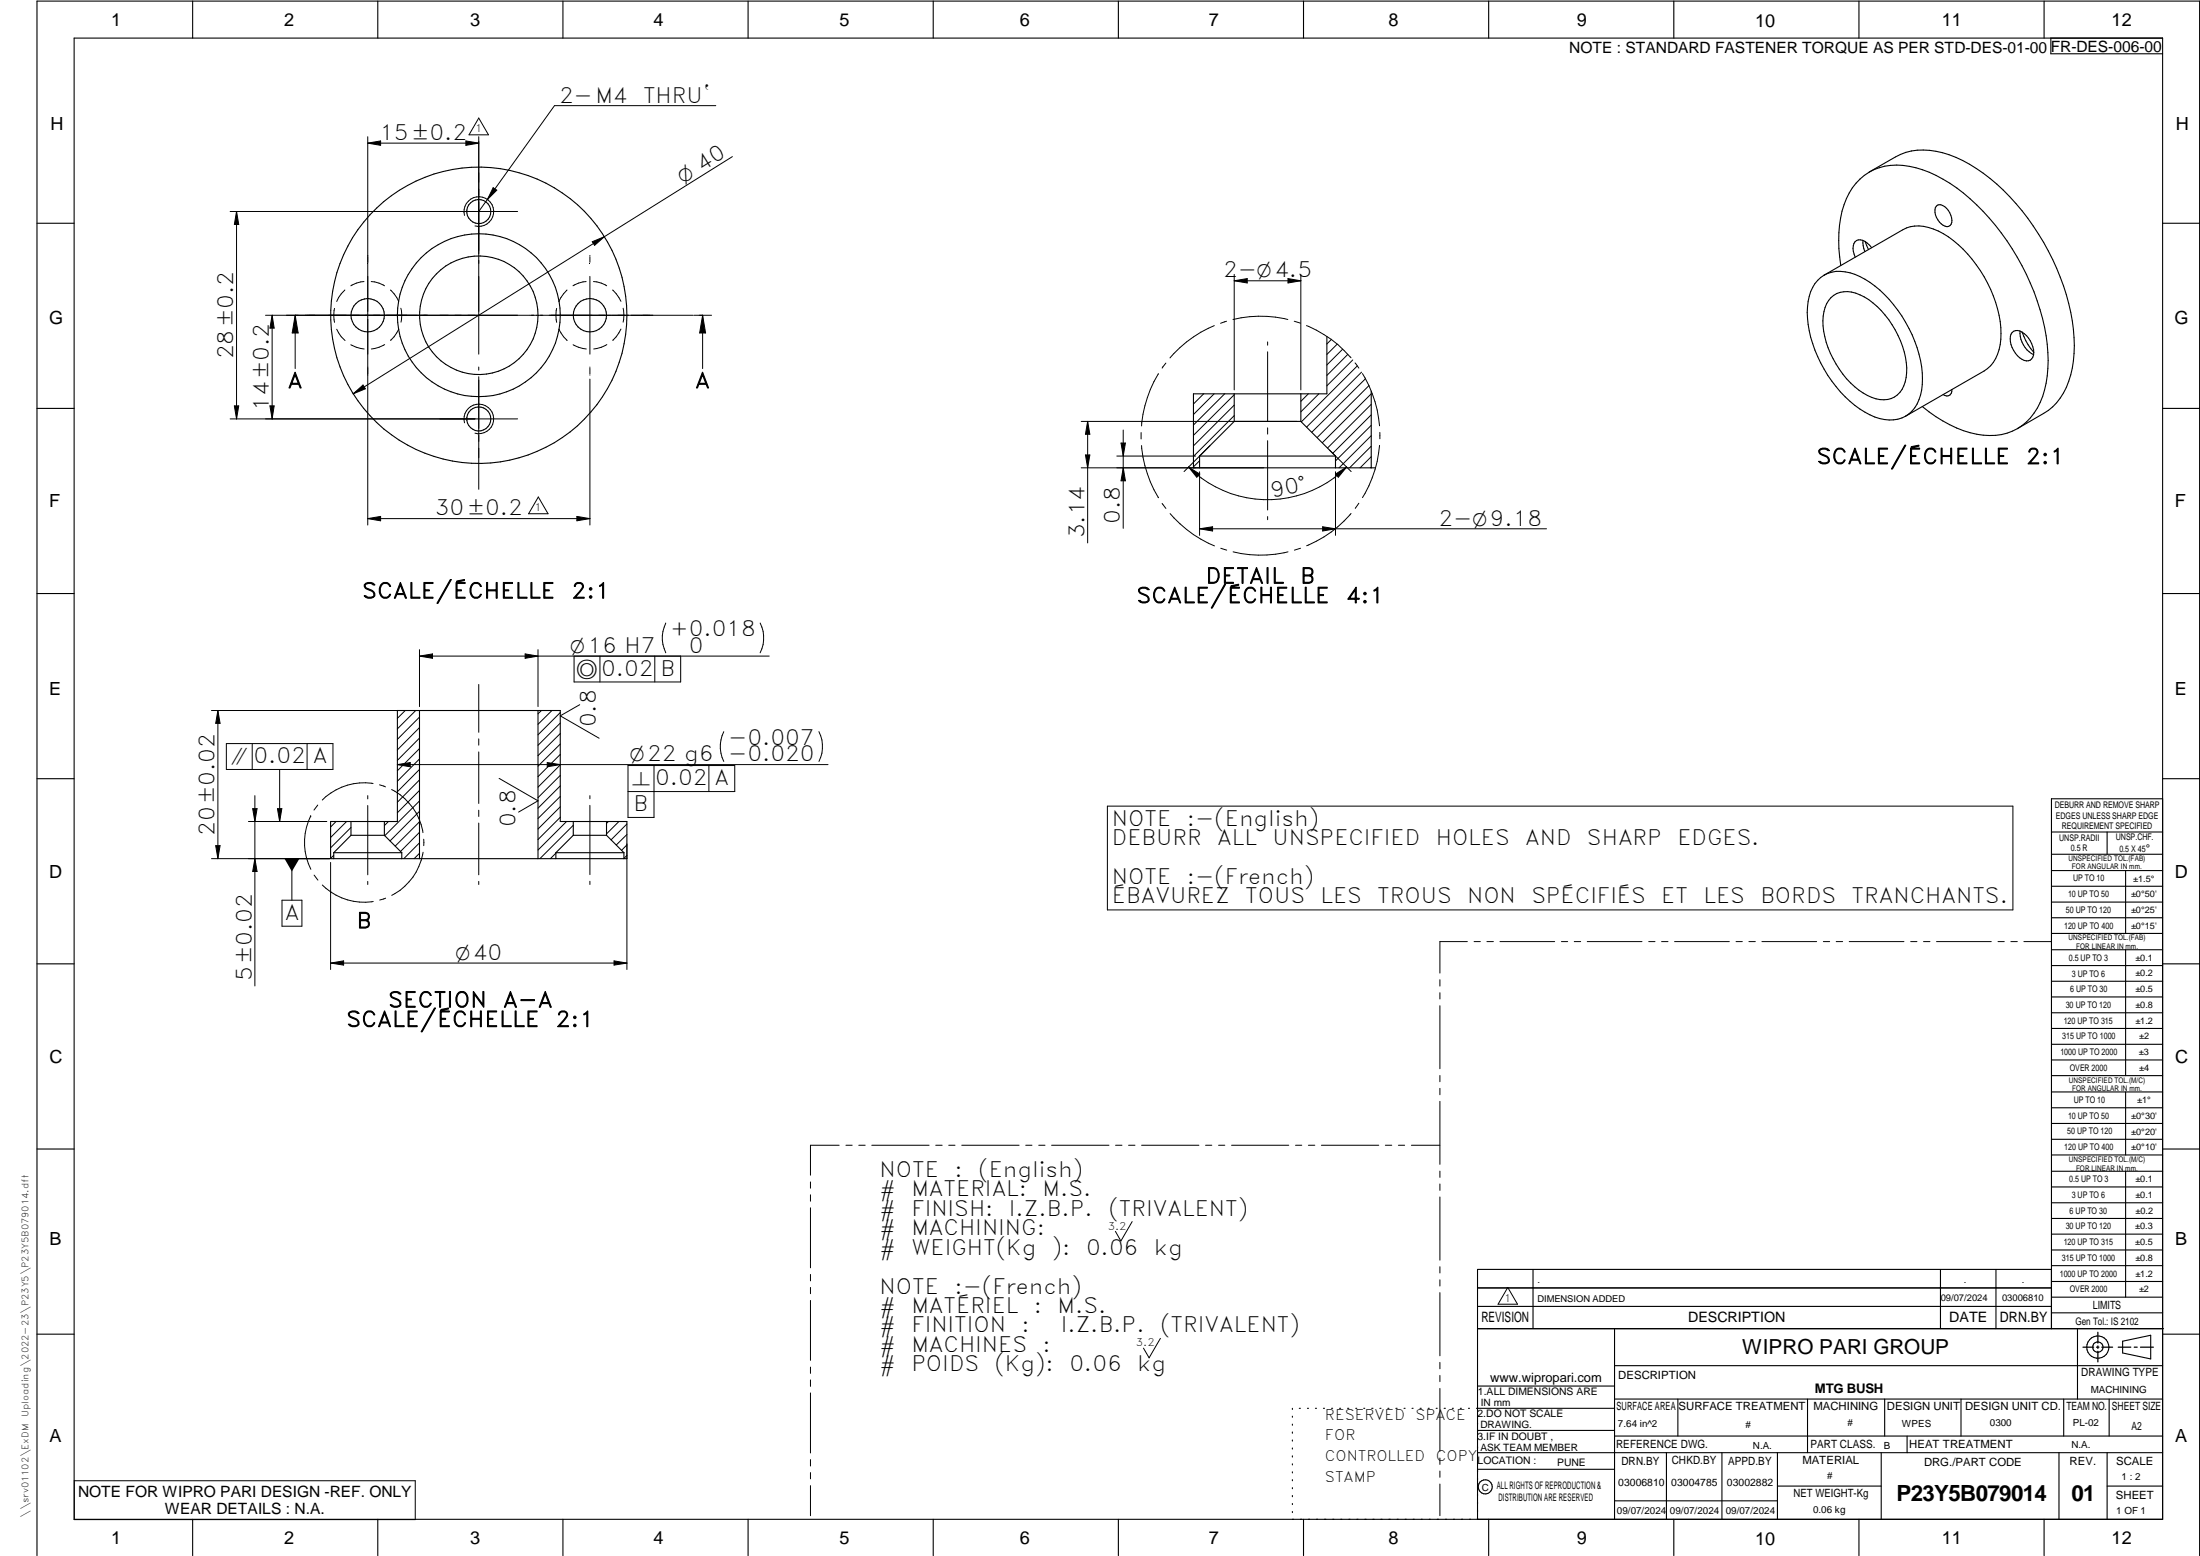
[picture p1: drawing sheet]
<svg xmlns="http://www.w3.org/2000/svg" width="594mm" height="420mm" viewBox="0 0 594 420" stroke-linecap="round" stroke-linejoin="round" font-family="sans-serif">
<g fill="none" stroke="#000" stroke-width=".3">
<path d="M20 10.3h564v400h-564zM52 .3v10M102 .3v10M152 .3v10M202 .3v10M252 .3v10M302 .3v10M352 .3v10M402 .3v10M452 .3v10M502 .3v10M552 .3v10"/>
<path d="M553.8 10.3v4.2h30.2M504.8 46.4l7-4a18.2 18.2 0 0 1 16.4 .1 54.3 54.3 0 0 1 23.7 22.9 56.4 56.4 0 0 1 8.2 30.1 19.8 19.8 0 0 1-7 15.3l-8.3 4.9M523.1 55.4a2.91 2.91 0 0 1 3.4 2 2.98 2.98 0 0 1 .1 3.5 2.21 2.21 0 0 1-2.9-1 3.9 3.9 0 0 1-.8-4.2zM10 60.3h10M492.6 74.3l21.2-12.2a10.1 10.1 0 0 1 9.6 .3 33.9 33.9 0 0 1 16 21 17.8 17.8 0 0 1-1.1 14.5l-.8 .9-1.7 1.4-21.2 12.2M492.6 74.3a10.2 10.2 0 0 0-4.5 8.5 33.3 33.3 0 0 0 10.2 24.3 19.7 19.7 0 0 0 11.9 6.3 8.2 8.2 0 0 0 4.4-1M492.6 74.3a10.3 10.3 0 0 1 9.6 .4 32.5 32.5 0 0 1 14.9 17.5 22.6 22.6 0 0 1 1.1 15.7 8.4 8.4 0 0 1-3.6 4.5M497.1 71.7a31 31 0 0 1 2.3-19.6 14.4 14.4 0 0 1 16.2-7.2 38.2 38.2 0 0 1 19.9 12.2 65 65 0 0 1 17.3 35.9 27.2 27.2 0 0 1-3.5 18.5 13.8 13.8 0 0 1-4.5 4.2M503.1 64.9v1.4l.5 1.6M503.6 65.2a1.98 1.98 0 0 0-2.3-.3 1.98 1.98 0 0 0-.9 2.2l.6 2.3M503.6 65.2l1 2.2M503.6 65.2l1.8 1.7"/>
<path d="M584 60.3h10M358.3 90.8v15.5h-36v20h49.1M494.4 80.3a6.8 6.8 0 0 1 7.9-.7 23.1 23.1 0 0 1 10.9 12.4 17 17 0 0 1 .9 12.2 6.1 6.1 0 0 1-8.6 3.1 23.1 23.1 0 0 1-11.9-13.4 15.8 15.8 0 0 1-.3-11.9zM543.3 89.8a2.28 2.28 0 0 1 3.3 .3 6.4 6.4 0 0 1 2.3 6.3 1.88 1.88 0 0 1-2.9 .6 6.4 6.4 0 0 1-3-6.7zM545.5 89.4v.7a6.7 6.7 0 0 0 1.4 3.8M546.1 89.7l.4 1.1a14.7 14.7 0 0 0 2.7 4.3M546.9 93.9l1.1 1.1 1.1 .8M10 110.3h10M333.3 113.8l-9.4 9.3M333.3 113.8h18M333.3 106.3v7.5M351.3 113.8l9.3 9.3"/>
<path d="M351.3 106.3v7.5M370.3 105.6v20.7M519.1 109.8a30.1 30.1 0 0 0 18.1 7.8 14.2 14.2 0 0 0 7.6-1.9M527.1 105.2a1.43 1.43 0 0 1-.7 1.5 1.43 1.43 0 0 1-1.7-.1M584 110.3h10M323.9 123.1v3.2M323.9 123.1h36.7M360.6 123.1v3.2M10 160.3h10M584 160.3h10M107.3 191.9h44v29.9h18v10.1h-80v-10.1h18zM113.3 191.9v40"/>
<path d="M145.3 191.9v40M10 210.3h10M584 215.7h-30v143.1M584 210.3h10M90.1 230.3h18.4M90.1 230.3v1.6M94.8 225.6h9M94.8 221.8v3.8M94.8 225.6l-4.7 4.7M103.8 221.8v3.8M103.8 225.6l4.7 4.7M108.5 230.3v1.6"/>
<path d="M150.1 230.3v1.6M150.1 230.3h18.4M154.8 225.6l-4.7 4.7M154.8 221.8v3.8M154.8 225.6h9M163.8 225.6l4.7 4.7M163.8 221.8v3.8M168.5 230.3v1.6M554 224.7h30M554 230.7h30M554 235.1h30M554 239.3h30"/>
<path d="M569 224.7v6M574 235.1v17M554 243.6h30M554 247.8h30M554 252.1h30M554 256.5h30M574 256.5v33.9M10 260.3h10M554 260.7h30M554 265h30M554 269.2h30M554 273.5h30"/>
<path d="M554 277.7h30M584 260.3h10M554 282h30M554 286.2h30M554 290.4h30M554 294.9h30M554 299.1h30M574 294.9v17M10 310.3h10M554 303.4h30M554 307.6h30M554 311.9h30"/>
<path d="M554 316.3h30M574 316.3v34M584 310.3h10M554 320.5h30M554 324.8h30M554 329h30M554 333.2h30M554 337.5h30M399 358.8h185.2M399 352.8h155M399 347.8h155M414 342.8v16"/>
<path d="M436 358.8v51.5M524 342.8v16M539 342.8v16M554 341.8h30M554 346h30M554 350.3h30M554 354.5h30M554 342.8h-155v67.5M561 358.8v19M10 360.3h10M399 374.3h37M436 377.8h148"/>
<path d="M453.1 377.8v10M488.1 377.8v14.5M508.9 377.8v10M529.5 377.8v10M557.3 377.8v10M569.5 377.8v10M573.2 362.2l7.6-1.6v6.3l-7.6-1.6zM584 368.8h-148M584 360.3h10M349 380.3v.3M349 382.4v.3M349 384.6v.3"/>
<path d="M349 386.7v.3M349 388.8v.3M349 391v.3M349 393.1v.3M349 395.3v.3M349 397.4v.3M349 399.5v.3M350.9 380.3h.2M353.1 380.3h.2M355.2 380.3h.3M357.4 380.3h.3M359.6 380.3h.3"/>
<path d="M361.7 380.3h.3M363.9 380.3h.3M366.1 380.3h.3M368.3 380.3h.2M370.4 380.3h.3M372.6 380.3h.3M374.8 380.3h.3M376.9 380.3h.4M379.1 380.3h.3M381.3 380.3h.3M383.4 380.3h.4M385.6 380.3h.3"/>
<path d="M387.8 380.3h.3M390 380.3h.3M392.2 380.3h.3M394.3 380.3h.3M396.5 380.3h.3M398.7 380.3h37.3M399 396.7h37M399 392.3h185M399 386.2h37M436 387.8h148M450 392.3v18M465 392.3v18"/>
<path d="M480 392.3v18M508 392.3v18M515 387.8v4.5M556 392.3v18M569 392.3v18M52 410.3v9.7M102 410.3v9.7M152 410.3v9.7M202 410.3v9.7M252 410.3v9.7M302 410.3v9.7M349 401.7v.3"/>
<path d="M349 403.8v.4M349 406v.3M349 408.1v.3M352 410.3v9.7M402 410.3v9.7M436 405.3h44M452 410.3v9.7M480 401.3h28M502 410.3v9.7M552 410.3v9.7M569 401.3h15M10 420v-419.7h584v419.7"/>
<circle cx="129.3" cy="57.1" r="3.3"/>
<circle cx="99.3" cy="85.1" r="4.5"/>
<circle cx="129.3" cy="85.1" r="16"/>
<circle cx="129.3" cy="85.1" r="40"/>
<circle cx="129.3" cy="85.1" r="22"/>
<circle cx="159.3" cy="85.1" r="4.5"/>
<circle cx="129.3" cy="113.1" r="3.2"/>
<circle cx="566.5" cy="363.7" r="1.39"/>
<circle cx="566.5" cy="363.8" r="3"/>
<circle cx="401.1" cy="401.5" r="1.9"/>
</g>
<g fill="none" stroke="#000" stroke-width=".27">
<path d="M99.3 38.7h30M99.3 36.9v104.9M99.3 38.7l3.5-.6v1.1zM125.8 38.1l3.5 .6-3.5 .5zM129.3 36.9v58.7M129.3 31.9l2.6 4.5h-5.2zM193.3 28.5h-43.6l-20.4 28.6M63.9 57.1l.6 3.5h-1.2zM63.9 57.1v56M125.4 58.2a4 4 0 0 1 3.5-5.1 4 4 0 0 1 4.4 4.4 4 4 0 0 1-5 3.5M133.2 50.7l.9 .7-2.5 2.5zM139.8 57.1h-77.7"/>
<path d="M197.8 42.3l-102.4 64M93.1 78.3a8.3 8.3 0 0 0-2.2 3.1M98.3 76a7.5 7.5 0 0 0-3.6 1.2M100.2 76a7.5 7.5 0 0 1 3.6 1.2M105.4 78.3a8.6 8.6 0 0 1 2.2 3.1M153.1 78.3l-.9 1-1.3 2.1M158.3 76a7.5 7.5 0 0 0-3.6 1.2M159.3 74.6v21M159.3 69h.1M159.3 69.3v1.5M159.9 65.3l3.3-1.4-2.6 2.4zM160.3 76a7.1 7.1 0 0 1 3.5 1.2"/>
<path d="M165.4 78.3l1 1 1.3 2.1M333.3 75.8l3.5-.6v1.2zM333.3 74.1v31.2M333.3 75.8h18M347.8 75.2l3.5 .6-3.5 .6zM351.3 74.1v31.2M71.7 85.1h71.3M73.5 85.1v28M73.5 85.1l.5 3.5h-1.1zM79.7 85.1v14.4M79.7 85.1l.8 4.8h-1.6zM90.3 83.3a8.5 8.5 0 0 0 0 3.7"/>
<path d="M90.9 88.9a7.9 7.9 0 0 0 2.3 3M94.7 93.1l1.5 .7 2.1 .4M103.9 93a8.7 8.7 0 0 1-3.6 1.2M107.7 88.9a8.1 8.1 0 0 1-2.3 3M108.2 83.2a7.7 7.7 0 0 1 .1 3.8M129.3 99.1v.8M143.1 85.1h.1M143.3 85.1h43.8M150.3 83.3a8.5 8.5 0 0 0 0 3.7M150.9 88.9l1.3 2 1 1M154.8 93.1a8.4 8.4 0 0 0 3.5 1.1M159.3 99.1v.1"/>
<path d="M159.3 99.4v1.6M163.9 93a8.2 8.2 0 0 1-3.6 1.2M167.7 88.9l-1.3 2-.9 1M168.3 83.2a8.5 8.5 0 0 1 0 3.8M187.3 85.1h4.8M189.7 85.1l.8 4.8h-1.6zM189.7 85.1v14.4M314.8 98l-1 1.4M327.9 87.9a32.1 32.1 0 0 0-12 8.7M331.2 86.7l-1.6 .6M342.3 92.3v.9M342.3 95v18.7"/>
<path d="M347.8 86.3a31 31 0 0 0-14.9 0M349.5 86.7l1.6 .5M352.8 87.9a30.9 30.9 0 0 1 12 8.7M359.5 91.7l-1.2 1.2M361.1 92.9l-2.8 2.8M362.6 94.3l-4.3 4.3M364 95.7l-5.7 5.7M365.3 97.2l-7 7M365.9 98l1 1.4M366.5 98.8l-15.1 15.1M62.1 113.1h77.7M63.3 109.6h1.2l-.6 3.5z"/>
<path d="M72.9 109.6h1.1l-.5 3.5zM95.4 106.3l2.6-2.3 .7 1zM125.4 114.2a4 4 0 0 1 3.5-5.1 4 4 0 0 1 4.4 4.3 4 4 0 0 1-5 3.6M129.3 101.7v30.4M159.3 101.2v.1M159.3 102.4v39.4M292 113.8h58.3M293.7 113.8v32.8M293.7 113.8l.6 3.5h-1.2zM302.7 119.6h1.2l-.6 3.5zM303.3 116.1v26.6M308.1 116.8v1.7"/>
<path d="M312.8 100.9a31.8 31.8 0 0 0-4.5 14.1M325 106.3l-2.7 2.8M327.9 106.3l-5.6 5.6M330.7 106.3l-8.4 8.5M333.3 106.6l-11 11M333.3 109.4l-11 11M333.3 112.2l-11 11M342.3 115.5v1.7M342.3 119v18.7M353.3 106.3l-2 2.1M356.1 106.3l-4.8 4.9M367.7 100.5l-14.9 14.8"/>
<path d="M367.9 100.9a32.6 32.6 0 0 1 4.6 14.1M368.7 102.3l-14.5 14.4M369.6 104.1l-13.9 14.1M370.3 117.6l-8.7 8.7M370.3 106.3l-13.2 13.2M370.3 114.9l-9.7 9.6M370.3 109.2l-11.8 11.8M370.3 112l-10.4 10.4M372.6 116.8v1.7M145.4 134.2l2.6 4.5h-5.3zM155.8 139.4l3.5 .6-3.5 .6zM292 126.3h49.2"/>
<path d="M293.1 122.9h1.2l-.6 3.4zM301.6 123.1h21.3M303.3 126.3l.6 3.5h-1.2zM308.3 120.3a32.3 32.3 0 0 0 4.5 14.1M313.8 135.9l1 1.4M316 138.7a32.1 32.1 0 0 0 11.9 8.7M321 126.1l3 1.9-.8 .9zM321 126.1a30.2 30.2 0 0 0 42.6 0M323.9 124.4l-1.6 1.7M323.9 127.4v17.2M326.7 120.4l-7 6.9M342.3 139.5v.8"/>
<path d="M359 121.5l5.9 5.8M360.6 128l3-1.9-2.2 2.8zM360.6 127.4v17.2M364.8 138.6a30.6 30.6 0 0 1-12 8.8M366.9 135.9l-.9 1.3M370.3 123.3l-3 3M370.3 126.2l-.2 .1M370.3 120.5l-5.9 5.8M372.5 120.3a31.5 31.5 0 0 1-4.6 14.1M99.3 140l3.5-.6v1.2zM99.3 140h60M323.9 142.8h93.7"/>
<path d="M323.9 142.8l3.5-.6v1.2zM329.6 148l1.7 .5M347.8 149a31.1 31.1 0 0 1-14.8 0M351.2 148l-1.7 .5M357.2 142.2l3.4 .6-3.4 .6zM113.3 177.2l3.5-.6v1.2zM113.3 175.4v15.4M113.3 177.2h94.4M141.8 176.6l3.5 .6-3.5 .6zM145.3 175.4v15.4M155 177.2v6.9l28.8 .1v-7M162 177.2v7"/>
<path d="M176.8 177.2v7M179.8 168.2a9 9 0 0 0 0 8.1M205.3 168.2a9 9 0 0 1 0 8.1M57.1 191.9h55.2l-5 4.9M58.8 191.9l.6 3.4h-1.2zM58.8 191.9v40M109.4 191.9l-2.1 2.1M113.3 193.6l-6 6M113.3 196.5l-6 6M113.3 199.3l-6 6M129.3 184.8v12.9M129.3 199.5v1.7"/>
<path d="M146.2 191.9l-.9 .8M149 191.9l-3.7 3.7M151.3 198.1l-6 5.9M151.3 192.4l-6 6M151.3 195.2l-6 6.1M156.5 190.3l-5.2 3 10.5 6M195.4 197.6a9 9 0 0 0 0 8M221.1 197.6a9 9 0 0 1 0 8M61.1 200.8h28.8v7h-28.8zM68.1 200.8v7M68.2 218.4h1.2l-.6 3.4zM68.8 214.8v51.4"/>
<path d="M74.9 218.4h1.2l-.6 3.4zM75.5 207.8v14M82.9 200.8v7M85.8 217.4l-1 1.3M99.3 214.8v.9M99.3 217.5v18.7M100.7 211.6a15.9 15.9 0 0 0-13.7 4.4M102.5 211.9l1.6 .6M105.7 213.2a15.7 15.7 0 0 1 8.5 11.6M107.3 206.5h116.3M107.3 206.5l3.5-.6v1.2zM113.3 219.1l-8 8"/>
<path d="M113.3 216.3l-9.4 9.4M113.3 202.1l-6 6M113.3 204.9l-6 6M113.3 207.8l-6 6M113.3 210.6l-6 6M113.3 213.4l-6 6.1M129.3 203v14M129.3 218.8v1.7M134.8 210.2l10.5 6-5.3 3.1M147.8 205.9l3.5 .6-3.5 .6zM151.3 200.9l-6 6M151.3 203.7l-6 6"/>
<path d="M151.3 206.5l-6 6.1M151.3 209.4l-6 6M151.3 212.2l-6 6M151.3 215.1l-6 5.9M151.3 217.8l-6 6.1M159.3 214.8v.9M159.3 217.5v18.7M176.6 206.7v14h-7v-14h28.8v7h-28.8M191.4 206.7v7M299 217.7h244.6v28h-244.6zM57.1 231.9h32M58.2 228.3h1.2l-.6 3.6z"/>
<path d="M67.1 221.8h21.2M68.8 231.9l.6 3.4h-1.2zM78.8 231.9v11.2M83.9 220.3a16.2 16.2 0 0 0 0 14.4M83.9 220.3h.1M84.8 236.3l1 1.4M87 239a15.9 15.9 0 0 0 13.8 4.4M89.3 232.9v28.9M90.1 231l-.8 .8M90.8 221.8l-1.5 1.5M93.6 221.8l-4.3 4.3M94.8 223.4l-5.5 5.5"/>
<path d="M99.3 238v.8M104.9 221.8l-1.1 1.1M113.3 227.6l-4.3 4.3M113.3 224.7l-5.1 5.2M113.3 230.4l-1.5 1.5M113.3 221.9l-6.6 6.6M114.3 230.1a15.8 15.8 0 0 1-8.5 11.7M114.4 226.6v1.7M129.3 222.3v13.9M129.3 238v.8M150.1 230.4l-1.5 1.5M151.3 220.7l-6 6"/>
<path d="M153 221.8l-7.7 7.7M154.8 222.8l-9 9.1M159.3 238v.8M164.3 221.8l-.5 .5M167.1 221.8l-3.3 3.4M169.3 231l-.8 .8M169.3 228.1l-1.5 1.5M169.3 225.3l-2.9 2.9M169.3 227.9v33.9M169.3 222.5l-4.3 4.3M76.2 243.1h5.3v7h-5.3zM104.1 242.5l-1.6 .5"/>
<path d="M165.8 259.5l3.5 .6-3.5 .5zM396.2 254.3h-7.4v8.5M398.1 254.3h1.6M401.5 254.3h1.8M405 254.3h14.8M421.6 254.3h1.7M425.1 254.3h1.7M428.6 254.3h14.8M445.2 254.3h1.7M448.7 254.3h1.7M452.2 254.3h14.8M468.8 254.3h1.7"/>
<path d="M472.3 254.3h1.7M475.8 254.3h14.8M492.4 254.3h1.7M495.8 254.3h1.8M499.4 254.3h14.7M516 254.3h1.6M519.4 254.3h1.8M522.9 254.3h14.8M539.5 254.3h1.7M543 254.3h1.7M546.5 254.3h7.4M89.3 260.1l3.5-.6v1.1z"/>
<path d="M89.3 260.1h80M388.8 264.5v1.8M388.8 268.1v1.6M388.8 271.6v17M388.8 290.4v1.7M388.8 293.9v1.7M388.8 297.4v17M218.9 319.2v1.6M226.6 309.2h-7.7v8.1M228.4 309.2h1.7M231.9 309.2h1.7M235.4 309.2h15.5"/>
<path d="M252.7 309.2h1.7M256.2 309.2h1.7M259.7 309.2h15.5M277 309.2h1.7M280.5 309.2h1.7M284 309.2h15.5M301.2 309.2h1.8M304.8 309.2h1.7M308.3 309.2h15.5M325.5 309.2h1.7M329.1 309.2h1.6M332.6 309.2h15.4"/>
<path d="M349.8 309.2h1.7M353.3 309.2h1.7M356.8 309.2h15.5M374.1 309.2h1.7M377.6 309.2h1.7M381.1 309.2h7.7M388.8 316.2v1.7M388.8 319.7v1.7M218.9 322.6v1.8M218.9 326.1v16.2M305.7 329.9l-3 5.2-1.5-2.6M388.8 323.2v17.1"/>
<path d="M218.9 344.1v1.8M218.9 347.6v1.7M218.9 351.2v16.1M388.8 342.1v1.6M388.8 345.6v1.7M388.8 349v17.1M407.2 347.6l2.6 4.6h-5.3zM218.9 369.1v1.7M218.9 372.6v1.8M218.9 376.1v16.2M313.3 361.4l-3 5.2-1.5-2.6M388.8 367.9v1.7"/>
<path d="M388.8 371.4v1.7M388.8 374.9v17M20.1 399.8h92v10.5h-92zM218.9 394.1v1.8M218.9 397.6v1.7M388.8 393.7v1.7M388.8 397.2v1.7M218.9 401.2v8.1M388.8 400.7v8.6"/>
</g>
<path d="M566.5 359.7v3M562.5 363.8h2.9M566.1 363.8h.7M566.5 363.4v.7M566.5 364.9v2.8M567.6 363.8h2.9M572 363.8h3.4M576.3 363.8h.8M578 363.8h3.5" fill="none" stroke="#000" stroke-width=".34"/>
<g fill="#000">
<path d="M99.3 38.7l3.5-.6v1.1zM125.8 38.1l3.5 .6-3.5 .5zM133.2 50.7l.9 .7-2.5 2.5zM63.9 57.1l.6 3.5h-1.2zM159.9 65.3l3.3-1.4-2.6 2.4zM333.3 75.8l3.5-.6v1.2zM347.8 75.2l3.5 .6-3.5 .6zM73.5 85.1l.5 3.5h-1.1zM79.7 85.1l.8 4.8h-1.6zM189.7 85.1l.8 4.8h-1.6zM63.3 109.6h1.2l-.6 3.5zM72.9 109.6h1.1l-.5 3.5z"/>
<path d="M95.4 106.3l2.6-2.3 .7 1zM293.7 113.8l.6 3.5h-1.2zM302.7 119.6h1.2l-.6 3.5zM293.1 122.9h1.2l-.6 3.4zM303.3 126.3l.6 3.5h-1.2zM321 126.1l3 1.9-.8 .9zM360.6 128l3-1.9-2.2 2.8zM99.3 140l3.5-.6v1.2zM155.8 139.4l3.5 .6-3.5 .6zM323.9 142.8l3.5-.6v1.2zM357.2 142.2l3.4 .6-3.4 .6zM113.3 177.2l3.5-.6v1.2z"/>
<path d="M141.8 176.6l3.5 .6-3.5 .6zM58.8 191.9l.6 3.4h-1.2zM68.2 218.4h1.2l-.6 3.4zM74.9 218.4h1.2l-.6 3.4zM107.3 206.5l3.5-.6v1.2zM147.8 205.9l3.5 .6-3.5 .6zM58.2 228.3h1.2l-.6 3.6zM68.8 231.9l.6 3.4h-1.2zM76.8 231.9h4l-2 3.4zM89.3 260.1l3.5-.6v1.1zM165.8 259.5l3.5 .6-3.5 .5z"/>
</g>
<g font-size="6">
<text x="512.1" y="405.2">P23Y5B079014</text>
<text x="559.4" y="405.2">01</text>
</g>
<g font-size="5.7">
<text x="151" y="27.7">2-M4</text>
<text x="173.6" y="27.7">THRU`</text>
<text x="102.4" y="37.8">15±0.2</text>
<text x="330.3" y="74.9">2-O4.5</text>
<text x="63" y="97" transform="rotate(-90 63 97)">28±0.2</text>
<text x="77.7" y="104.8">A</text>
<text x="187.7" y="104.8">A</text>
<text x="72.6" y="111" transform="rotate(-90 72.6 111)">14±0.2</text>
<text x="490.6" y="125.3">SCALE/ÉCHELLE</text>
<text x="547.1" y="125.3">2:1</text>
<text x="343.5" y="134.5" transform="rotate(-12 343.5 134.5)">90°</text>
<text x="117.4" y="139.1">30±0.2</text>
<text x="302.4" y="141.4" transform="rotate(-90 302.4 141.4)">0.8</text>
<text x="388.4" y="141.9">2-O9.18</text>
<text x="292.8" y="145.4" transform="rotate(-90 292.8 145.4)">3.14</text>
<text x="97.8" y="161.5">SCALE/ÉCHELLE</text>
<text x="154.3" y="161.5">2:1</text>
<text x="325.6" y="157.5">DETAIL</text>
<text x="351.1" y="157.5">B</text>
<text x="306.9" y="162.8">SCALE/ÉCHELLE</text>
<text x="363.4" y="162.8">4:1</text>
<text x="181" y="171.7">+0.018</text>
<text x="186" y="176.3">0</text>
<text x="162.3" y="182.4">0.02 B</text>
<text x="160.9" y="196.3" transform="rotate(-90 160.9 196.3)">0.8</text>
<text x="196.7" y="201">-0.007</text>
<text x="68.4" y="206">0.02 A</text>
<text x="196.7" y="205.6">-0.020</text>
<text x="176.9" y="212">0.02 A</text>
<text x="171.1" y="219">B</text>
<text x="57.9" y="225.7" transform="rotate(-90 57.9 225.7)">20±0.02</text>
<text x="139.2" y="223.4" transform="rotate(-90 139.2 223.4)">0.8</text>
<text x="300.3" y="222.9">NOTE</text>
<text x="320.4" y="222.9">:-(English)</text>
<text x="300.3" y="228.2">DEBURR</text>
<text x="328.7" y="228.2">ALL</text>
<text x="343.6" y="228.2">UNSPECIFIED</text>
<text x="387.7" y="228.2">HOLES</text>
<text x="411.9" y="228.2">AND</text>
<text x="428.5" y="228.2">SHARP</text>
<text x="452.9" y="228.2">EDGES.</text>
<text x="300.3" y="238.7">NOTE</text>
<text x="320.4" y="238.7">:-(French)</text>
<text x="300.3" y="243.9">ÉBAVUREZ</text>
<text x="336.3" y="243.9">TOUS</text>
<text x="356.6" y="243.9">LES</text>
<text x="371.9" y="243.9">TROUS</text>
<text x="396.2" y="243.9">NON</text>
<text x="413.5" y="243.9">SPÉCIFIÉS</text>
<text x="448.6" y="243.9">ET</text>
<text x="460" y="243.9">LES</text>
<text x="475.4" y="243.9">BORDS</text>
<text x="500" y="243.9">TRANCHANTS.</text>
<text x="76.9" y="248.3">A</text>
<text x="96.3" y="250.6">B</text>
<text x="68" y="265" transform="rotate(-90 68 265)">5±0.02</text>
<text x="104.8" y="272">SECTION</text>
<text x="135.8" y="272">A-A</text>
<text x="93.5" y="277.2">SCALE/ÉCHELLE</text>
<text x="150" y="277.2">2:1</text>
<text x="237.5" y="317.8">NOTE</text>
<text x="257.7" y="317.8">:</text>
<text x="264.1" y="317.8">(English)</text>
<text x="237.5" y="323">#</text>
<text x="246.1" y="323">MATERIAL:</text>
<text x="281.5" y="323">M.S.</text>
<text x="237.5" y="328.3">#</text>
<text x="246.1" y="328.3">FINISH:</text>
<text x="272.4" y="328.3">I.Z.B.P.</text>
<text x="299.3" y="328.3">(TRIVALENT)</text>
<text x="237.5" y="333.5">#</text>
<text x="246.1" y="333.5">MACHINING:</text>
<text x="237.5" y="338.8">#</text>
<text x="246.1" y="338.8">WEIGHT(Kg</text>
<text x="284" y="338.8">):</text>
<text x="293.3" y="338.8">0.06</text>
<text x="311.6" y="338.8">kg</text>
<text x="237.5" y="349.3">NOTE</text>
<text x="257.7" y="349.3">:-(French)</text>
<text x="237.5" y="354.5">#</text>
<text x="237.5" y="359.8">#</text>
<text x="246.1" y="359.8">FINITION</text>
<text x="246.1" y="354.5">MATÉRIEL</text>
<text x="275.8" y="359.8">:</text>
<text x="279.2" y="354.5">:</text>
<text x="285.6" y="354.5">M.S.</text>
<text x="286.4" y="359.8">I.Z.B.P.</text>
<text x="313.3" y="359.8">(TRIVALENT)</text>
<text x="237.5" y="365">#</text>
<text x="246.1" y="365">MACHINES</text>
<text x="281.5" y="365">:</text>
<text x="237.5" y="370.3">#</text>
<text x="246.1" y="370.3">POIDS</text>
<text x="268.5" y="370.3">(Kg):</text>
<text x="288.8" y="370.3">0.06</text>
<text x="307.1" y="370.3">kg</text>
</g>
<text font-size="5.6" x="470.5" y="365.5">WIPRO PARI GROUP</text>
<g font-size="5.4">
<text x="184.4" y="49.6" transform="rotate(-32 184.4 49.6)">O 40</text>
<text x="154" y="176.3">O16 H7</text>
<text x="155.7" y="182.4">a</text>
<text x="62.4" y="206">i</text>
<text x="170" y="205.6">O22 g6</text>
<text x="170.7" y="212">n</text>
<text x="123" y="259.2">O40</text>
</g>
<g font-size="4.9">
<text x="30" y="6.9">1</text>
<text x="76.7" y="6.9">2</text>
<text x="127" y="6.9">3</text>
<text x="176.5" y="6.9">4</text>
<text x="226.7" y="6.9">5</text>
<text x="275.4" y="6.9">6</text>
<text x="326.4" y="6.9">7</text>
<text x="375" y="6.9">8</text>
<text x="425.8" y="6.9">9</text>
<text x="473.9" y="7.3">10</text>
<text x="524.3" y="6.9">11</text>
<text x="570.2" y="6.9">12</text>
<text x="13.6" y="35.1">H</text>
<text x="587.6" y="35.1">H</text>
<text x="13.2" y="87.5">G</text>
<text x="587.2" y="87.5">G</text>
<text x="13.2" y="137">F</text>
<text x="587.2" y="137">F</text>
<text x="13.2" y="187.6">E</text>
<text x="587.2" y="187.6">E</text>
<text x="13.2" y="237">D</text>
<text x="587.2" y="237">D</text>
<text x="13.4" y="287.1">C</text>
<text x="587.4" y="287.1">C</text>
<text x="13.4" y="336.2">B</text>
<text x="587.4" y="336.2">B</text>
<text x="13.4" y="389.3">A</text>
<text x="587.4" y="389.3">A</text>
<text x="30" y="416.9">1</text>
<text x="76.7" y="416.9">2</text>
<text x="127" y="416.9">3</text>
<text x="176.5" y="416.9">4</text>
<text x="226.7" y="416.9">5</text>
<text x="275.4" y="416.9">6</text>
<text x="326.4" y="416.9">7</text>
<text x="375" y="416.9">8</text>
<text x="425.8" y="416.9">9</text>
<text x="473.9" y="417.3">10</text>
<text x="524.3" y="416.9">11</text>
<text x="570.2" y="416.9">12</text>
</g>
<g font-size="4.2">
<text x="423.7" y="14.3">NOTE : STANDARD FASTENER TORQUE AS PER STD-DES-01-00</text>
<text x="553.8" y="14">FR-DES-006-00</text>
<text x="21.1" y="404.3">NOTE FOR WIPRO PARI DESIGN -REF. ONLY</text>
<text x="44.5" y="408.8">WEAR DETAILS : N.A.</text>
</g>
<g font-size="3.9">
<text x="400" y="357.1">REVISION</text>
<text x="455.9" y="357.1">DESCRIPTION</text>
<text x="526.4" y="357.1">DATE</text>
<text x="540" y="357.1">DRN.BY</text>
<text x="357.8" y="383.3">RESERVED</text>
<text x="382.3" y="383.3">SPACE</text>
<text x="357.8" y="388.9">FOR</text>
<text x="357.8" y="394.5">CONTROLLED</text>
<text x="387.8" y="394.5">COPY</text>
<text x="357.8" y="400">STAMP</text>
</g>
<text font-size="3.6" x="490" y="376.1">MTG BUSH</text>
<text font-size="3.5" x="402.4" y="373.3">www.wipropari.com</text>
<g font-size="3.1">
<text x="565.1" y="353.5">LIMITS</text>
<text x="562" y="371.7">DRAWING TYPE</text>
<text x="437" y="372.3">DESCRIPTION</text>
<text x="436.5" y="380.8">SURFACE AREA</text>
<text x="453.3" y="380.8">SURFACE TREATMENT</text>
<text x="489.7" y="380.8">MACHINING</text>
<text x="509.5" y="380.8">DESIGN UNIT</text>
<text x="530.6" y="380.8">DESIGN UNIT CD.</text>
<text x="558" y="380.6">TEAM NO.</text>
<text x="570.3" y="380.7">SHEET SIZE</text>
<text x="575.6" y="386.1">A2</text>
<text x="436.4" y="391.1">REFERENCE DWG.</text>
<text x="437.8" y="395.5">DRN.BY</text>
<text x="451.4" y="395.4">CHKD.BY</text>
<text x="466.6" y="395.5">APPD.BY</text>
<text x="486.7" y="395.4">MATERIAL</text>
<text x="488.9" y="390.9">PART CLASS.</text>
<text x="515.6" y="390.9">HEAT TREATMENT</text>
<text x="519.6" y="395.9">DRG./PART CODE</text>
<text x="558.9" y="395.5">REV.</text>
<text x="571.4" y="395.6">SCALE</text>
<text x="484.3" y="404.2">NET WEIGHT-Kg</text>
<text x="571.4" y="404.7">SHEET</text>
</g>
<text font-size="3" x="579.5" y="230.1">°</text>
<g font-size="2.8">
<text x="128.3" y="35.8">1</text>
<text x="144.3" y="138.1">1</text>
<text x="299.1" y="332.1">3.2</text>
<text x="406.2" y="351.5">1</text>
<text x="560.4" y="357.7">Gen Tol.: IS 2102</text>
<text x="306.7" y="363.6">3.2</text>
<text x="399.1" y="376.6">1.ALL DIMENSIONS ARE</text>
<text x="399" y="382.7">2.DO NOT SCALE</text>
<text x="399" y="388.7">3.IF IN DOUBT ,</text>
<text x="399" y="395.4">LOCATION :</text>
<text x="420.5" y="396">PUNE</text>
<text x="404.2" y="402">ALL RIGHTS OF REPRODUCTION &amp;</text>
<text x="437" y="401.2">03006810</text>
<text x="451.3" y="401.2">03004785</text>
<text x="466.3" y="401.2">03002882</text>
<text x="404.7" y="405.4">DISTRIBUTION ARE RESERVED</text>
</g>
<g font-size="2.7">
<text x="564.6" y="376.2">MACHINING</text>
<text x="399.9" y="379.7">IN mm</text>
<text x="399.7" y="385.7">DRAWING.</text>
<text x="436.9" y="385.4">7.64 in^2</text>
<text x="471.4" y="385.5">#</text>
<text x="498.9" y="385">#</text>
<text x="513.6" y="385.3">WPES</text>
<text x="537.3" y="385.1">0300</text>
<text x="559.7" y="385.1">PL-02</text>
<text x="399.7" y="391.8">ASK TEAM MEMBER</text>
<text x="473.4" y="391.2">N.A.</text>
<text x="508.7" y="391.2">B</text>
<text x="559.3" y="391.1">N.A.</text>
<text x="493.4" y="399.5">#</text>
<text x="572.8" y="399.7">1 : 2</text>
<text x="400.1" y="402.5">C</text>
<text x="436.6" y="408.7">09/07/2024</text>
<text x="450.9" y="408.8">09/07/2024</text>
<text x="466" y="408.9">09/07/2024</text>
<text x="489.6" y="408.5">0.06 kg</text>
<text x="571.4" y="408.7">1 OF 1</text>
</g>
<g font-size="2.5">
<text x="554.9" y="218.3">DEBURR AND REMOVE SHARP</text>
<text x="555.2" y="221">EDGES UNLESS SHARP EDGE</text>
<text x="556.1" y="227.1">UNSP.RADII</text>
<text x="556.8" y="223.8">REQUIREMENT SPECIFIED</text>
<text x="571.4" y="226.9">UNSP.CHF.</text>
<text x="559.2" y="229.9">0.5 R</text>
<text x="572.3" y="230.1">0.5 X 45</text>
<text x="559.8" y="238">UP TO 10</text>
<text x="576.1" y="238.1">±1.5°</text>
<text x="558.5" y="242.2">10 UP TO 50</text>
<text x="575.5" y="242.3">±0°50'</text>
<text x="557.4" y="250.7">120 UP TO 400</text>
<text x="557.9" y="246.5">50 UP TO 120</text>
<text x="575.5" y="250.7">±0°15'</text>
<text x="575.5" y="246.5">±0°25'</text>
<text x="558.7" y="259.4">0.5 UP TO 3</text>
<text x="559.5" y="263.7">3 UP TO 6</text>
<text x="576.6" y="263.6">±0.2</text>
<text x="576.6" y="259.4">±0.1</text>
<text x="559" y="267.9">6 UP TO 30</text>
<text x="576.6" y="267.9">±0.5</text>
<text x="557.8" y="272.2">30 UP TO 120</text>
<text x="576.6" y="272.2">±0.8</text>
<text x="556.9" y="280.7">315 UP TO 1000</text>
<text x="557.3" y="276.4">120 UP TO 315</text>
<text x="576.6" y="276.4">±1.2</text>
<text x="577.7" y="280.7">±2</text>
<text x="556.4" y="284.9">1000 UP TO 2000</text>
<text x="577.6" y="284.9">±3</text>
<text x="558.9" y="289.2">OVER 2000</text>
<text x="577.7" y="289.3">±4</text>
<text x="560" y="297.9">UP TO 10</text>
<text x="577.1" y="297.9">±1°</text>
<text x="558.5" y="302.1">10 UP TO 50</text>
<text x="575.5" y="302.1">±0°30'</text>
<text x="557.4" y="310.6">120 UP TO 400</text>
<text x="558.2" y="306.3">50 UP TO 120</text>
<text x="575.5" y="310.6">±0°10'</text>
<text x="575.5" y="306.4">±0°20'</text>
<text x="558.8" y="319.2">0.5 UP TO 3</text>
<text x="559.4" y="323.4">3 UP TO 6</text>
<text x="576.6" y="319.2">±0.1</text>
<text x="576.6" y="323.5">±0.1</text>
<text x="558.9" y="327.7">6 UP TO 30</text>
<text x="576.7" y="327.7">±0.2</text>
<text x="557.8" y="332">30 UP TO 120</text>
<text x="576.6" y="332">±0.3</text>
<text x="556.8" y="340.5">315 UP TO 1000</text>
<text x="557.3" y="336.3">120 UP TO 315</text>
<text x="576.6" y="336.3">±0.5</text>
<text x="576.6" y="340.5">±0.8</text>
<text x="415.2" y="346.4">.</text>
<text x="530.3" y="346.5">.</text>
<text x="545.9" y="346.4">.</text>
<text x="556.2" y="344.7">1000 UP TO 2000</text>
<text x="576.6" y="344.7">±1.2</text>
<text x="415.2" y="351.5">DIMENSION ADDED</text>
<text x="524.1" y="351.3">09/07/2024</text>
<text x="540.6" y="351.4">03006810</text>
<text x="558.9" y="349">OVER 2000</text>
<text x="577.6" y="349">±2</text>
</g>
<g font-size="2.4">
<text x="7.7" y="382.7" transform="rotate(-90 7.7 382.7)">Uploading\2022-23\P23Y5\P23Y5B079014.dft</text>
<text x="7.7" y="409.8" transform="rotate(-90 7.7 409.8)">\\srv01102\ExDM</text>
</g>
<g font-size="2.1">
<text x="558.5" y="232.4">UNSPECIFIED TOL.(FAB)</text>
<text x="559.5" y="234.7">FOR ANGULAR IN mm.</text>
<text x="558.6" y="253.9">UNSPECIFIED TOL.(FAB)</text>
<text x="560.7" y="256.3">FOR LINEAR IN mm.</text>
<text x="558.7" y="292.3">UNSPECIFIED TOL.(M/C)</text>
<text x="559.6" y="294.7">FOR ANGULAR IN mm.</text>
<text x="558.7" y="313.7">UNSPECIFIED TOL.(M/C)</text>
<text x="560.6" y="316.1">FOR LINEAR IN mm.</text>
</g>
</svg>
